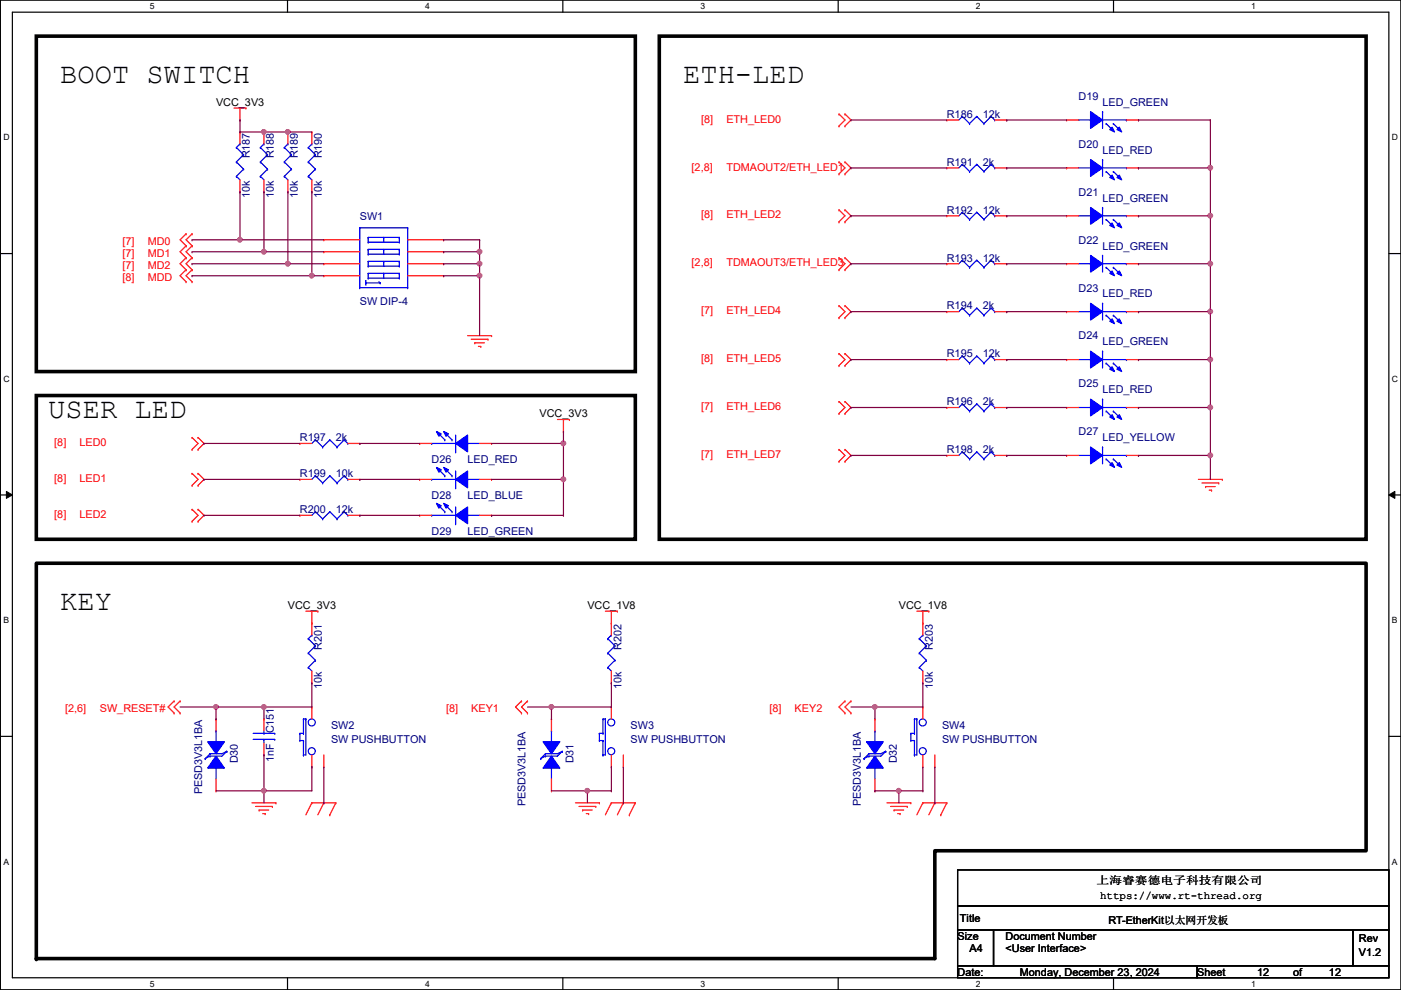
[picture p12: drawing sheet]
<svg xmlns="http://www.w3.org/2000/svg" width="297mm" height="210mm" viewBox="0 0 297 210" stroke-linecap="round" stroke-linejoin="round" font-family="sans-serif">
<path d="M.1 0h296.9v209.8h-296.9zM2.6 2.6h291.9v204.7h-291.9z" fill="none" stroke="#000" stroke-width=".25"/>
<g fill="#fff">
<path d="M31.8 .3h1v2h-1z"/>
<path d="M31.8 207.6h1v1.9h-1z"/>
</g>
<path d="M61 0v2.6M61 207.3v2.5" fill="none" stroke="#000" stroke-width=".25"/>
<g fill="#fff">
<path d="M90.1 .3h1v2h-1z"/>
<path d="M90.1 207.6h1v1.9h-1z"/>
</g>
<path d="M119.3 0v2.6M119.3 207.3v2.5" fill="none" stroke="#000" stroke-width=".25"/>
<g fill="#fff">
<path d="M148.5 .3h1v2h-1z"/>
<path d="M148.5 207.6h1v1.9h-1z"/>
</g>
<path d="M177.7 0v2.6M177.7 207.3v2.5" fill="none" stroke="#000" stroke-width=".25"/>
<g fill="#fff">
<path d="M206.9 .3h1v2h-1z"/>
<path d="M206.9 207.6h1v1.9h-1z"/>
</g>
<path d="M236.1 0v2.6M236.1 207.3v2.5" fill="none" stroke="#000" stroke-width=".25"/>
<g fill="#fff">
<path d="M265.3 .3h.9v2h-.9z"/>
<path d="M265.3 207.6h.9v1.9h-.9z"/>
<path d="M.7 28.2h1.3v1.9h-1.3z"/>
<path d="M295.1 28.2h1.3v1.9h-1.3z"/>
<path d="M.7 79.3h1.3v2h-1.3z"/>
<path d="M295.1 79.3h1.3v2h-1.3z"/>
</g>
<path d="M.1 53.8h2.5M294.5 53.8h2.5" fill="none" stroke="#000" stroke-width=".25"/>
<g fill="#fff">
<path d="M.7 130.5h1.2v2h-1.2z"/>
<path d="M295.1 130.5h1.2v2h-1.2z"/>
</g>
<path d="M.1 104.9h2.5M294.5 104.9h2.5" fill="none" stroke="#000" stroke-width=".25"/>
<path d="M1.4 104.2l1.2 .7-1.2 .8zM294.5 104.9l1.2-.7v1.5z" fill="#000"/>
<path d="M1.4 104.2l1.2 .7-1.2 .8zM294.5 104.9l1.2-.7v1.5z" fill="none" stroke="#000" stroke-width=".21"/>
<g fill="#fff">
<path d="M.7 181.7h1.2v2h-1.2z"/>
<path d="M295.1 181.7h1.2v2h-1.2z"/>
</g>
<path d="M.1 156.1h2.5M294.5 156.1h2.5M203 184.4h91.5v7.7h-91.5zM203 192.1h91.5v5h-91.5zM203 197.1h7.6v7.7h-7.6zM210.6 197.1h76.2v7.7h-76.2zM286.8 197.1h7.7v7.7h-7.7zM203 204.8h50.8v2.5h-50.8zM253.8 204.8h40.7v2.5h-40.7z" fill="none" stroke="#000" stroke-width=".25"/>
<path d="M7.7 7.7h127v71.1h-127zM139.8 7.7h149.8v106.6h-149.8zM7.7 83.9h127v30.4h-127zM7.7 119.4h281.9v61h-91.4v22.8h-190.5z" fill="none" stroke="#000" stroke-width=".76"/>
<circle cx="7.7" cy="203.2" r=".38" fill="#000"/>
<g fill="none" stroke="#f00" stroke-width=".25">
<path d="M49.6 22.9h2.6M50.9 25.4h.1M50.9 22.9v2.5M52.2 22.9h.1M177.9 24.2h.1M177.9 26.7h.1M177.9 34.3h.1M177.9 36.9h.1M177.9 24.2l1.3 1.2-1.3 1.3M177.9 34.3l1.3 1.3-1.3 1.3M179.2 26.7h.1M179.2 24.2h.1"/>
<path d="M179.2 36.9h.1M179.2 34.3h.1M179.2 24.2l1.2 1.2-1.2 1.3M179.2 34.3l1.2 1.3-1.2 1.3M200.7 25.4h.1M200.7 25.4h2.6M210.9 25.4h2.5M213.4 25.4h.1M39.5 49.6h.1M39.5 52.1h.1M39.5 54.7h.1M39.5 57.2h.1"/>
<path d="M39.5 59.7h.1M39.5 49.6l-1.3 1.2 1.3 1.3M39.5 52.1l-1.3 1.3 1.3 1.3M39.5 54.7l-1.3 1.2 1.3 1.3M39.5 57.2l-1.3 1.3 1.3 1.2M40.7 49.6h.1M40.7 52.1h.1M40.7 54.7h.1M40.7 57.2h.1M40.7 59.7h.1M40.7 49.6l-1.2 1.2 1.2 1.3M40.7 52.1l-1.2 1.3 1.2 1.3"/>
<path d="M40.7 54.7l-1.2 1.2 1.2 1.3M40.7 57.2l-1.2 1.3 1.2 1.2M177.9 44.5h.1M177.9 47h.1M177.9 54.7h.1M177.9 57.2h.1M177.9 44.5l1.3 1.3-1.3 1.2M177.9 54.7l1.3 1.2-1.3 1.3M179.2 47h.1M179.2 44.5h.1M179.2 57.2h.1M179.2 54.7h.1"/>
<path d="M179.2 44.5l1.2 1.3-1.2 1.2M179.2 54.7l1.2 1.2-1.2 1.3M200.7 45.8h.1M200.7 45.8h2.6M210.9 45.8h2.5M213.4 45.8h.1M99.1 71.2h5.1M99.9 71.9h3.6M100.7 72.7h.1M100.7 72.7h2M101.4 73.4h.5M101.9 73.4h.1"/>
<path d="M103.5 71.9h.1M104.2 71.2h.1M177.9 64.8h.1M177.9 67.4h.1M177.9 75h.1M177.9 77.5h.1M177.9 64.8l1.3 1.3-1.3 1.3M177.9 75l1.3 1.2-1.3 1.3M179.2 67.4h.1M179.2 64.8h.1M179.2 77.5h.1M179.2 75h.1"/>
<path d="M179.2 64.8l1.2 1.3-1.2 1.3M179.2 75l1.2 1.2-1.2 1.3M40.7 92.8h.1M40.7 95.3h.1M40.7 92.8l1.3 1.2-1.3 1.3M42 95.3h.1M42 92.8h.1M42 92.8l1.3 1.2-1.3 1.3M118.2 88.9h2.5M119.5 91.5h.1M119.5 88.9v2.6M120.7 88.9h.1"/>
<path d="M177.9 85.1h.1M177.9 87.7h.1M177.9 95.3h.1M177.9 97.8h.1M177.9 85.1l1.3 1.3-1.3 1.3M177.9 95.3l1.3 1.3-1.3 1.2M179.2 87.7h.1M179.2 85.1h.1M179.2 97.8h.1M179.2 95.3h.1M179.2 85.1l1.2 1.3-1.2 1.3M179.2 95.3l1.2 1.3-1.2 1.2"/>
<path d="M40.7 108h.1M40.7 110.5h.1M40.7 100.4h.1M40.7 102.9h.1M40.7 108l1.3 1.3-1.3 1.2M40.7 100.4l1.3 1.2-1.3 1.3M42 110.5h.1M42 108h.1M42 102.9h.1M42 100.4h.1M42 108l1.3 1.3-1.3 1.2M42 100.4l1.3 1.2-1.3 1.3"/>
<path d="M254.1 101.6h5.1M254.8 102.4h3.6M255.6 103.2h.1M255.6 103.2h2M256.4 103.9h.5M256.9 103.9h.1M258.4 102.4h.1M259.2 101.6h.1M64.9 129.6h2.5M66.1 132.1h.1M66.1 129.6v2.5M67.4 129.6h.1"/>
<path d="M128.4 129.6h2.5M129.6 132.1h.1M129.6 129.6v5.1M130.9 129.6h.1M194.4 129.6h2.5M195.7 132.1h.1M195.7 129.6v2.5M196.9 129.6h.1M36.9 148.6h.1M36.9 151.2h.1M36.9 148.6l-1.3 1.3 1.3 1.3M38.2 148.6h.1"/>
<path d="M38.2 151.2h.1M38.2 148.6l-1.3 1.3 1.3 1.3M110.6 148.6h.1M110.6 151.2h.1M110.6 148.6l-1.3 1.3 1.3 1.3M111.8 148.6h.1M111.8 151.2h.1M111.8 148.6l-1.2 1.3 1.2 1.3M129.6 144.8h.1M129.6 142.3v2.5M179.2 148.6h.1M179.2 151.2h.1"/>
<path d="M179.2 148.6l-1.3 1.3 1.3 1.3M180.4 148.6h.1M180.4 151.2h.1M180.4 148.6l-1.2 1.3 1.2 1.3M195.7 149.9h.1M195.7 149.9v2.5M53.4 170.2h5.1M54.2 171h3.5M54.9 171.7h.1M54.9 171.7h2.1M55.7 172.5h.5M56.2 172.5h.1"/>
<path d="M57.7 171h.1M58.5 170.2h.1M66.1 170.2h.1M66.1 170.2h5.1M66.1 170.2l-1.2 2.6M68.7 170.2h.1M68.7 170.2l-1.3 2.6M69.9 172.8h.1M71.2 170.2h.1M71.2 170.2l-1.3 2.6M122 170.2h5.1M122.8 171h3.5"/>
<path d="M123.5 171.7h.1M123.5 171.7h2.1M124.3 172.5h.5M124.8 172.5h.1M126.3 171h.1M127.1 170.2h.1M129.6 170.2h.1M129.6 170.2h5.1M129.6 170.2l-1.2 2.6M132.2 170.2h.1M132.2 170.2l-1.3 2.6M133.4 172.8h.1"/>
<path d="M134.7 170.2h.1M134.7 170.2l-1.3 2.6M188 170.2h5.1M188.8 171h3.6M189.6 171.7h.1M189.6 171.7h2M190.3 172.5h.5M190.8 172.5h.1M192.4 171h.1M193.1 170.2h.1M195.7 170.2h.1M195.7 162.6h.1"/>
<path d="M195.7 170.2h5M195.7 160.1v2.5M195.7 170.2l-1.3 2.6M198.2 170.2h.1M198.2 162.6h.1M198.2 170.2l-1.3 2.6M198.2 160.1v2.5M199.5 172.8h.1M200.7 170.2h.1M200.7 170.2l-1.2 2.6"/>
</g>
<g fill="none" stroke="#00f" stroke-width=".25">
<path d="M204 24.7h.1M204 24.7l-.7 .7M204 24.7l1.6 1.5M205.6 26.2h.1M207.1 24.7h.1M207.1 24.7l-1.5 1.5M207.1 24.7l1.5 1.5M208.6 26.2h.1M210.1 24.7h.1M210.1 24.7l-1.5 1.5M210.1 24.7l.8 .7M210.9 25.4h.1"/>
<path d="M204 45h.1M204 45l-.7 .8M204 45l1.6 1.5M205.6 46.5h.1M207.1 45h.1M207.1 45l-1.5 1.5M207.1 45l1.5 1.5M208.6 46.5h.1M210.1 45h.1M210.1 45l-1.5 1.5M210.1 45l.8 .8M210.9 45.8h.1"/>
<path d="M228.7 96.6h2.5M231.2 96.6h.1M233.8 94.8h.1M233.8 94.8v3.5M233.8 96.6h5M238.8 96.6h.1M128.9 138.5h.1M128.9 135.4h.1M128.9 138.5l1.5 1.5M128.9 135.4l1.5 1.5M129.6 134.7h.1M129.6 134.7l-.7 .7"/>
<path d="M130.4 140h.1M130.4 136.9h.1M130.4 140l-1.5 1.5M130.4 136.9l-1.5 1.6M128.9 141.5h.1M128.9 141.5l.7 .8M193.1 155.5h.1M193.1 157h.1M193.1 155.5h.8M193.1 155.5v1.5M193.1 157h.8M193.9 152.4h.1"/>
<path d="M193.9 155.5h.1M193.9 157h.1M193.9 152.4h.5M193.9 152.4v3.1M193.9 157v3.1M194.4 152.4h.1M194.4 152.4v7.7h-.5M193.9 160.1h.1"/>
<circle cx="195.6" cy="153.2" r=".75"/>
<circle cx="195.6" cy="159.3" r=".75"/>
</g>
<path d="M231.2 94.8l2.6 1.8-2.6 1.7z" fill-rule="evenodd" fill="#00f"/>
<path d="M231.2 94.8l2.6 1.8-2.6 1.7z" fill="none" stroke="#00f" stroke-width=".25"/>
<path d="M237.3 98.1l.5 1-1-.5z" fill-rule="evenodd" fill="#00f"/>
<path d="M237.3 98.1l.5 1-1-.5z" fill="none" stroke="#00f" stroke-width=".25"/>
<path d="M235.8 98.1l.5 1-1-.5z" fill-rule="evenodd" fill="#00f"/>
<path d="M228.7 66.1h2.5M231.2 66.1h.1M233.8 64.3h.1M233.8 64.3v3.6M233.8 66.1h5M238.8 66.1h.1M234.5 97.3h.1M234.5 97.3l1.5 1.5M235.8 98.1l.5 1-1-.5zM236 97.3h.1M236 97.3l1.6 1.5" fill="none" stroke="#00f" stroke-width=".25"/>
<path d="M226.1 96.6h.1M226.1 96.6h2.6M238.8 96.6h2.6M241.4 96.6h.1" fill="none" stroke="#f00" stroke-width=".25"/>
<path d="M231.2 64.3l2.6 1.8-2.6 1.8z" fill-rule="evenodd" fill="#00f"/>
<path d="M231.2 64.3l2.6 1.8-2.6 1.8z" fill="none" stroke="#00f" stroke-width=".25"/>
<path d="M237.3 67.6l.5 1-1-.5z" fill-rule="evenodd" fill="#00f"/>
<path d="M237.3 67.6l.5 1-1-.5z" fill="none" stroke="#00f" stroke-width=".25"/>
<path d="M235.8 67.6l.5 1-1-.5z" fill-rule="evenodd" fill="#00f"/>
<path d="M228.7 35.6h2.5M231.2 35.6h.1M233.8 33.8h.1M233.8 33.8v3.6M233.8 35.6h5M238.8 35.6h.1M234.5 66.8h.1M234.5 66.8l1.5 1.6M235.8 67.6l.5 1-1-.5zM236 66.8h.1M236 66.8l1.6 1.6" fill="none" stroke="#00f" stroke-width=".25"/>
<path d="M226.1 66.1h.1M226.1 66.1h2.6M238.8 66.1h2.6M241.4 66.1h.1" fill="none" stroke="#f00" stroke-width=".25"/>
<path d="M231.2 33.8l2.6 1.8-2.6 1.8z" fill-rule="evenodd" fill="#00f"/>
<path d="M231.2 33.8l2.6 1.8-2.6 1.8z" fill="none" stroke="#00f" stroke-width=".25"/>
<path d="M237.3 37.1l.5 1-1-.5z" fill-rule="evenodd" fill="#00f"/>
<path d="M237.3 37.1l.5 1-1-.5z" fill="none" stroke="#00f" stroke-width=".25"/>
<path d="M235.8 37.1l.5 1-1-.5z" fill-rule="evenodd" fill="#00f"/>
<g fill="none" stroke="#00f" stroke-width=".25">
<path d="M65.4 37.4h.1M65.4 34.3h.1M65.4 31.3h.1M65.4 37.4l.7 .7M65.4 34.3l1.5 1.6M65.4 31.3l1.5 1.5M66.1 30.5h.1M66.1 30.5l-.7 .8M66.9 35.9h.1M66.9 32.8h.1M66.9 35.9l-1.5 1.5M66.9 32.8l-1.5 1.5"/>
<path d="M234.5 36.4h.1M234.5 36.4l1.5 1.5M235.8 37.1l.5 1-1-.5zM236 36.4h.1M236 36.4l1.6 1.5M204 75.5h.1M204 75.5l-.7 .7M204 75.5l1.6 1.5M205.6 77h.1M207.1 75.5h.1M207.1 75.5l-1.5 1.5M207.1 75.5l1.5 1.5"/>
<path d="M208.6 77h.1M210.1 75.5h.1M210.1 75.5l-1.5 1.5M210.1 75.5l.8 .7M210.9 76.2h.1M185.5 155h.1M185.5 155v2.5M185.5 162.6h.1M185.5 162.6v2.5"/>
</g>
<path d="M66.1 28h.1M66.1 28v2.5M66.1 38.1v2.6M226.1 35.6h.1M226.1 35.6h2.6M238.8 35.6h2.6M241.4 35.6h.1M66.1 40.7h.1M200.7 76.2h.1M200.7 76.2h2.6M210.9 76.2h2.5M213.4 76.2h.1" fill="none" stroke="#f00" stroke-width=".25"/>
<path d="M185.5 160.3l1.8 2.6h-3.6z" fill-rule="evenodd" fill="#00f"/>
<path d="M185.5 160.3l1.8 2.6h-3.6z" fill="none" stroke="#00f" stroke-width=".25"/>
<path d="M183.7 157.3h3.6l-1.8 2.5z" fill-rule="evenodd" fill="#00f"/>
<g fill="none" stroke="#00f" stroke-width=".25">
<path d="M76.3 48.3h.1M76.3 48.3h10.1M76.3 48.3v12.7M77.6 60h.1M77.6 59.5h.1M77.6 60h3M77.6 59.5v1M78.1 59h.1M78.1 58h.1M78.1 56.4h.1M78.1 55.4h.1M78.1 53.9h.1"/>
<path d="M78.1 52.9h.1M78.1 51.4h.1M78.1 50.3h.1M78.1 59h6.6M78.1 50.3v1.1M78.1 52.9v1M78.1 55.4v1M78.1 58v1M78.1 58h6.6M78.1 56.4h6.6M78.1 55.4h6.6M78.1 53.9h6.6"/>
<path d="M78.1 52.9h6.6M78.1 51.4h6.6M78.1 50.3h6.6M80.3 59.7l.3 .3M80.6 60h.1M81.4 58h.1M81.4 55.4h.1M81.4 52.9h.1M81.4 50.3h.1M81.4 50.3v1.1M81.4 52.9v1M81.4 55.4v1"/>
<path d="M81.4 58v1M84.7 58h.1M84.7 59h.1M84.7 55.4h.1M84.7 56.4h.1M84.7 52.9h.1M84.7 53.9h.1M84.7 50.3h.1M84.7 51.4h.1M84.7 50.3v1.1M84.7 52.9v1M84.7 55.4v1"/>
<path d="M84.7 58v1M86.4 48.3h.1M86.4 48.3v12.7M228.7 55.9h2.5M231.2 55.9h.1M233.8 54.1h.1M233.8 54.1v3.6M233.8 55.9h5M238.8 55.9h.1M76.3 61h.1M76.3 61h10.1M86.4 61h.1"/>
<path d="M53.7 156.8h4.5M53.7 155.5h4.5M56 155.5h.1M56 156.8h.1M56 155v.5M56 156.8v.7M58.2 156.8h.1M58.2 155.5h.1M183.7 157.3h3.6l-1.8 2.5zM184.2 159.8h.1M184.2 159.8l-1 1M187.8 159.3h.1"/>
<path d="M187.8 159.3l-1 .5h-2.6M187.8 159.3l-1 1h-2.6M183.2 160.8h.1M184.2 160.3h.1M184.2 160.3l-1 .5"/>
</g>
<g fill="none" stroke="#f00" stroke-width=".25">
<path d="M68.7 58.5h.1M68.7 55.9h.1M68.7 53.4h.1M68.7 50.8h.1M68.7 58.5h7.6M68.7 55.9h7.6M68.7 53.4h7.6M68.7 50.8h7.6M86.4 58.5h7.7M86.4 55.9h7.7M86.4 53.4h7.7M86.4 50.8h7.7"/>
<path d="M94.1 58.5h.1M94.1 55.9h.1M94.1 53.4h.1M94.1 50.8h.1M56 152.4h.1M56 152.4v2.6M56 157.5v2.6M185.5 152.4h.1M185.5 152.4v2.6M56 160.1h.1M185.5 167.7h.1M185.5 165.1v2.6"/>
</g>
<path d="M231.2 54.1l2.6 1.8-2.6 1.8z" fill-rule="evenodd" fill="#00f"/>
<path d="M231.2 54.1l2.6 1.8-2.6 1.8z" fill="none" stroke="#00f" stroke-width=".25"/>
<path d="M237.3 57.4l.5 1.1-1-.5z" fill-rule="evenodd" fill="#00f"/>
<path d="M237.3 57.4l.5 1.1-1-.5z" fill="none" stroke="#00f" stroke-width=".25"/>
<path d="M235.8 57.4l.5 1.1-1-.5z" fill-rule="evenodd" fill="#00f"/>
<g fill="none" stroke="#00f" stroke-width=".25">
<path d="M204 55.2h.1M204 55.2l-.7 .7M204 55.2l1.6 1.5M205.6 56.7h.1M207.1 55.2h.1M207.1 55.2l-1.5 1.5M207.1 55.2l1.5 1.5M208.6 56.7h.1M210.1 55.2h.1M210.1 55.2l-1.5 1.5M210.1 55.2l.8 .7M210.9 55.9h.1"/>
<path d="M234.5 56.7h.1M234.5 56.7l1.5 1.5M235.8 57.4l.5 1.1-1-.5zM236 56.7h.1M236 56.7l1.6 1.5M228.7 86.4h2.5M231.2 86.4h.1M233.8 84.6h.1M233.8 84.6v3.6M233.8 86.4h5M238.8 86.4h.1"/>
</g>
<path d="M200.7 55.9h.1M200.7 55.9h2.6M210.9 55.9h2.5M213.4 55.9h.1M226.1 55.9h.1M226.1 55.9h2.6M238.8 55.9h2.6M241.4 55.9h.1" fill="none" stroke="#f00" stroke-width=".25"/>
<path d="M231.2 84.6l2.6 1.8-2.6 1.8z" fill-rule="evenodd" fill="#00f"/>
<path d="M231.2 84.6l2.6 1.8-2.6 1.8z" fill="none" stroke="#00f" stroke-width=".25"/>
<path d="M237.3 87.9l.5 1-1-.5z" fill-rule="evenodd" fill="#00f"/>
<path d="M237.3 87.9l.5 1-1-.5z" fill="none" stroke="#00f" stroke-width=".25"/>
<path d="M235.8 87.9l.5 1-1-.5z" fill-rule="evenodd" fill="#00f"/>
<g fill="none" stroke="#00f" stroke-width=".25">
<path d="M228.7 25.4h2.5M231.2 25.4h.1M233.8 23.7h.1M233.8 23.7v3.5M233.8 25.4h5M238.8 25.4h.1M66.9 93.3h.1M66.9 93.3l-.8 .7M66.9 93.3l1.5 1.5M68.4 94.8h.1M69.9 93.3h.1M69.9 93.3l-1.5 1.5"/>
<path d="M69.9 93.3l1.6 1.5M71.5 94.8h.1M73 93.3h.1M73 93.3l-1.5 1.5M73 93.3l.7 .7M73.7 94h.1M234.5 87.2h.1M234.5 87.2l1.5 1.5M235.8 87.9l.5 1-1-.5zM236 87.2h.1M236 87.2l1.6 1.5M127.1 155.5h.1"/>
<path d="M127.1 157h.1M127.1 155.5h.7M127.1 155.5v1.5M127.1 157h.7M127.8 152.4h.1M127.8 155.5h.1M127.8 157h.1M127.8 152.4h.6M127.8 152.4v3.1M127.8 157v3.1M128.4 152.4h.1M128.4 152.4v7.7h-.6"/>
<path d="M127.8 160.1h.1"/>
<circle cx="129.6" cy="153.2" r=".75"/>
<circle cx="129.6" cy="159.3" r=".75"/>
</g>
<g fill="none" stroke="#f00" stroke-width=".25">
<path d="M63.6 94h.1M63.6 94h2.5M73.7 94h2.6M76.3 94h.1M226.1 86.4h.1M226.1 86.4h2.6M238.8 86.4h2.6M241.4 86.4h.1M129.6 149.9h.1M129.6 149.9v2.5M129.6 162.6h.1M129.6 160.1v2.5"/>
<path d="M132.2 162.6h.1M132.2 160.1v2.5"/>
</g>
<path d="M231.2 23.7l2.6 1.7-2.6 1.8z" fill-rule="evenodd" fill="#00f"/>
<path d="M231.2 23.7l2.6 1.7-2.6 1.8z" fill="none" stroke="#00f" stroke-width=".25"/>
<path d="M237.3 27l.5 1-1-.5z" fill-rule="evenodd" fill="#00f"/>
<path d="M237.3 27l.5 1-1-.5z" fill="none" stroke="#00f" stroke-width=".25"/>
<path d="M235.8 27l.5 1-1-.5z" fill-rule="evenodd" fill="#00f"/>
<g fill="none" stroke="#00f" stroke-width=".25">
<path d="M234.5 26.2h.1M234.5 26.2l1.5 1.5M235.8 27l.5 1-1-.5zM236 26.2h.1M236 26.2l1.6 1.5M91.5 94h.1M91.5 94h5.1M96.6 95.8h.1M96.6 92.2v3.6M99.1 94h.1M99.1 94h2.6M204 85.6h.1"/>
<path d="M204 85.6l-.7 .8M204 85.6l1.6 1.6M205.6 87.2h.1M207.1 85.6h.1M207.1 85.6l-1.5 1.6M207.1 85.6l1.5 1.6M208.6 87.2h.1M210.1 85.6h.1M210.1 85.6l-1.5 1.6M210.1 85.6l.8 .8M210.9 86.4h.1M66.9 108.5h.1"/>
<path d="M66.9 100.9h.1M66.9 108.5l-.8 .8M66.9 108.5l1.5 1.5M66.9 100.9l-.8 .7M66.9 100.9l1.5 1.5M68.4 110h.1M68.4 102.4h.1M69.9 108.5h.1M69.9 100.9h.1M69.9 108.5l-1.5 1.5M69.9 108.5l1.6 1.5M69.9 100.9l-1.5 1.5"/>
<path d="M69.9 100.9l1.6 1.5M71.5 110h.1M71.5 102.4h.1M73 108.5h.1M73 100.9h.1M73 108.5l-1.5 1.5M73 108.5l.7 .8M73 100.9l-1.5 1.5M73 100.9l.7 .7M73.7 109.3h.1M73.7 101.6h.1"/>
</g>
<g fill="none" stroke="#f00" stroke-width=".25">
<path d="M226.1 25.4h.1M226.1 25.4h2.6M238.8 25.4h2.6M241.4 25.4h.1M200.7 86.4h.1M200.7 86.4h2.6M210.9 86.4h2.5M213.4 86.4h.1M63.6 109.3h.1M63.6 101.6h.1M63.6 109.3h2.5M63.6 101.6h2.5"/>
<path d="M73.7 109.3h2.6M73.7 101.6h2.6M76.3 109.3h.1M76.3 101.6h.1"/>
</g>
<path d="M96.6 94l2.5-1.8v3.6z" fill-rule="evenodd" fill="#00f"/>
<path d="M96.6 94l2.5-1.8v3.6z" fill="none" stroke="#00f" stroke-width=".25"/>
<path d="M92.5 91.5l1.1 .5-.6 .5z" fill-rule="evenodd" fill="#00f"/>
<path d="M92.5 91.5l1.1 .5-.6 .5z" fill="none" stroke="#00f" stroke-width=".25"/>
<path d="M94.1 91.5l1 .5-.5 .5z" fill-rule="evenodd" fill="#00f"/>
<g fill="none" stroke="#00f" stroke-width=".25">
<path d="M92.8 91.7l1.5 1.6M94.1 91.5l1 .5-.5 .5zM94.3 93.3h.1M94.3 91.7l1.5 1.6M95.8 93.3h.1M91.5 109.3h.1M91.5 109.3h5.1M96.6 111h.1M96.6 107.5v3.5M99.1 109.3h.1M99.1 109.3h2.6M194.9 138.5h.1"/>
<path d="M194.9 135.4h.1M194.9 138.5l1.5 1.5M194.9 135.4l1.5 1.5M195.7 134.7h.1M195.7 134.7l-.8 .7M196.4 140h.1M196.4 136.9h.1M196.4 140l-1.5 1.5M196.4 136.9l-1.5 1.6M63.6 155.5h.1M63.6 157h.1M63.6 155.5h.7"/>
<path d="M63.6 155.5v1.5M63.6 157h.7M64.3 152.4h.1M64.3 155.5h.1M64.3 157h.1M64.3 152.4h.6M64.3 152.4v3.1M64.3 157v3.1M64.9 152.4h.1M64.9 152.4v7.7h-.6M194.9 141.5h.1M194.9 141.5l.8 .8"/>
<path d="M64.3 160.1h.1"/>
<circle cx="66.1" cy="159.3" r=".75"/>
<circle cx="66.1" cy="153.2" r=".75"/>
</g>
<g fill="none" stroke="#f00" stroke-width=".25">
<path d="M89 94h.1M89 94h2.5M101.7 94h2.5M104.2 94h.1M195.7 132.1h.1M195.7 132.1v2.6M66.1 149.9h.1M66.1 149.9v2.5M195.7 144.8h.1M195.7 142.3v2.5M66.1 162.6h.1M66.1 160.1v2.5"/>
<path d="M68.7 162.6h.1M68.7 160.1v2.5"/>
</g>
<path d="M96.6 109.3l2.5-1.8v3.5z" fill-rule="evenodd" fill="#00f"/>
<path d="M96.6 109.3l2.5-1.8v3.5z" fill="none" stroke="#00f" stroke-width=".25"/>
<path d="M92.5 106.7l1.1 .5-.6 .5z" fill-rule="evenodd" fill="#00f"/>
<path d="M92.5 106.7l1.1 .5-.6 .5z" fill="none" stroke="#00f" stroke-width=".25"/>
<path d="M94.1 106.7l1 .5-.5 .5z" fill-rule="evenodd" fill="#00f"/>
<path d="M92.8 107l1.5 1.5M94.1 106.7l1 .5-.5 .5zM94.3 108.5h.1M94.3 107l1.5 1.5M95.8 108.5h.1M45.8 155h.1M45.8 155v2.5M45.8 162.6h.1M45.8 162.6v2.5" fill="none" stroke="#00f" stroke-width=".25"/>
<path d="M89 109.3h.1M89 109.3h2.5M101.7 109.3h2.5M104.2 109.3h.1" fill="none" stroke="#f00" stroke-width=".25"/>
<path d="M45.8 160.3l1.8 2.6h-3.6z" fill-rule="evenodd" fill="#00f"/>
<path d="M45.8 160.3l1.8 2.6h-3.6z" fill="none" stroke="#00f" stroke-width=".25"/>
<path d="M44 157.3h3.6l-1.8 2.5z" fill-rule="evenodd" fill="#00f"/>
<g fill="none" stroke="#00f" stroke-width=".25">
<path d="M96.6 99.9v3.5M91.5 101.6h.1M91.5 101.6h5.1M96.6 103.4h.1M99.1 101.6h.1M99.1 101.6h2.6M44 157.3h3.6l-1.8 2.5zM44.5 159.8h.1M44.5 159.8l-1 1M48.1 159.3h.1M48.1 159.3l-1 .5h-2.6M48.1 159.3l-1 1h-2.6"/>
<path d="M43.5 160.8h.1M44.5 160.3h.1M44.5 160.3l-1 .5"/>
</g>
<path d="M45.8 152.4h.1M45.8 152.4v2.6M45.8 167.7h.1M45.8 165.1v2.6" fill="none" stroke="#f00" stroke-width=".25"/>
<path d="M96.6 101.6l2.5-1.7v3.5z" fill-rule="evenodd" fill="#00f"/>
<path d="M96.6 101.6l2.5-1.7v3.5z" fill="none" stroke="#00f" stroke-width=".25"/>
<path d="M92.5 99.1l1.1 .5-.6 .5z" fill-rule="evenodd" fill="#00f"/>
<path d="M92.5 99.1l1.1 .5-.6 .5z" fill="none" stroke="#00f" stroke-width=".25"/>
<path d="M94.1 99.1l1 .5-.5 .5z" fill-rule="evenodd" fill="#00f"/>
<g fill="none" stroke="#00f" stroke-width=".25">
<path d="M50.1 37.4h.1M50.1 34.3h.1M50.1 31.3h.1M50.1 37.4l.8 .7M50.1 34.3l1.5 1.6M50.1 31.3l1.5 1.5M50.9 30.5h.1M50.9 30.5l-.8 .8M51.6 35.9h.1M51.6 32.8h.1M51.6 35.9l-1.5 1.5M51.6 32.8l-1.5 1.5"/>
<path d="M204 34.8h.1M204 34.8l-.7 .8M204 34.8l1.6 1.6M205.6 36.4h.1M207.1 34.8h.1M207.1 34.8l-1.5 1.6M207.1 34.8l1.5 1.6M208.6 36.4h.1M210.1 34.8h.1M210.1 34.8l-1.5 1.6M210.1 34.8l.8 .8M210.9 35.6h.1"/>
<path d="M228.7 76.2h2.5M231.2 76.2h.1M233.8 74.5h.1M233.8 74.5v3.5M233.8 76.2h5M238.8 76.2h.1M92.8 99.4l1.5 1.5M94.1 99.1l1 .5-.5 .5zM94.3 99.4l1.5 1.5M94.3 100.9h.1M95.8 100.9h.1"/>
</g>
<path d="M50.9 28h.1M50.9 28v2.5M50.9 38.1v2.6M200.7 35.6h.1M200.7 35.6h2.6M210.9 35.6h2.5M213.4 35.6h.1M50.9 40.7h.1M89 101.6h.1M89 101.6h2.5M101.7 101.6h2.5M104.2 101.6h.1" fill="none" stroke="#f00" stroke-width=".25"/>
<path d="M231.2 74.5l2.6 1.7-2.6 1.8z" fill-rule="evenodd" fill="#00f"/>
<path d="M231.2 74.5l2.6 1.7-2.6 1.8z" fill="none" stroke="#00f" stroke-width=".25"/>
<path d="M237.3 77.8l.5 1-1-.5z" fill-rule="evenodd" fill="#00f"/>
<path d="M237.3 77.8l.5 1-1-.5z" fill="none" stroke="#00f" stroke-width=".25"/>
<path d="M235.8 77.8l.5 1-1-.5z" fill-rule="evenodd" fill="#00f"/>
<path d="M228.7 45.8h2.5M231.2 45.8h.1M233.8 44h.1M233.8 44v3.5M233.8 45.8h5M238.8 45.8h.1M234.5 77h.1M234.5 77l1.5 1.5M235.8 77.8l.5 1-1-.5zM236 77h.1M236 77l1.6 1.5" fill="none" stroke="#00f" stroke-width=".25"/>
<path d="M226.1 76.2h.1M226.1 76.2h2.6M238.8 76.2h2.6M241.4 76.2h.1" fill="none" stroke="#f00" stroke-width=".25"/>
<path d="M231.2 44l2.6 1.8-2.6 1.7z" fill-rule="evenodd" fill="#00f"/>
<path d="M231.2 44l2.6 1.8-2.6 1.7z" fill="none" stroke="#00f" stroke-width=".25"/>
<path d="M237.3 47.3l.5 1-1-.5z" fill-rule="evenodd" fill="#00f"/>
<path d="M237.3 47.3l.5 1-1-.5z" fill="none" stroke="#00f" stroke-width=".25"/>
<path d="M235.8 47.3l.5 1-1-.5z" fill-rule="evenodd" fill="#00f"/>
<g fill="none" stroke="#00f" stroke-width=".25">
<path d="M55.2 37.4h.1M55.2 34.3h.1M55.2 31.3h.1M55.2 37.4l.8 .7M55.2 34.3l1.5 1.6M55.2 31.3l1.5 1.5M56 30.5h.1M56 30.5l-.8 .8M56.7 35.9h.1M56.7 32.8h.1M56.7 35.9l-1.5 1.5M56.7 32.8l-1.5 1.5"/>
<path d="M60.3 37.4h.1M60.3 34.3h.1M60.3 31.3h.1M60.3 37.4l.7 .7M60.3 34.3l1.5 1.6M60.3 31.3l1.5 1.5M61 30.5h.1M61 30.5l-.7 .8M61.8 35.9h.1M61.8 32.8h.1M61.8 35.9l-1.5 1.5M61.8 32.8l-1.5 1.5"/>
<path d="M234.5 46.5h.1M234.5 46.5l1.5 1.5M235.8 47.3l.5 1-1-.5zM236 46.5h.1M236 46.5l1.6 1.5M204 65.3h.1M204 65.3l-.7 .8M204 65.3l1.6 1.5M205.6 66.8h.1M207.1 65.3h.1M207.1 65.3l-1.5 1.5M207.1 65.3l1.5 1.5"/>
<path d="M208.6 66.8h.1M210.1 65.3h.1M210.1 65.3l-1.5 1.5M210.1 65.3l.8 .8M210.9 66.1h.1M204 95.8h.1M204 95.8l-.7 .8M204 95.8l1.6 1.5M205.6 97.3h.1M207.1 95.8h.1M207.1 95.8l-1.5 1.5M207.1 95.8l1.5 1.5"/>
<path d="M208.6 97.3h.1M210.1 95.8h.1M210.1 95.8l-1.5 1.5M210.1 95.8l.8 .8M210.9 96.6h.1M65.4 138.5h.1M65.4 135.4h.1M65.4 138.5l1.5 1.5M65.4 135.4l1.5 1.5M66.1 134.7h.1M66.1 134.7l-.7 .7M66.9 140h.1"/>
<path d="M66.9 136.9h.1M66.9 140l-1.5 1.5M66.9 136.9l-1.5 1.6M65.4 141.5h.1M65.4 141.5l.7 .8M116.9 155h.1M116.9 155v2.5M116.9 162.6h.1M116.9 162.6v2.5"/>
</g>
<g fill="none" stroke="#f00" stroke-width=".25">
<path d="M56 28h.1M56 28v2.5M56 38.1v2.6M61 28h.1M61 28v2.5M61 38.1v2.6M56 40.7h.1M61 40.7h.1M226.1 45.8h.1M226.1 45.8h2.6M238.8 45.8h2.6M241.4 45.8h.1"/>
<path d="M200.7 66.1h.1M200.7 66.1h2.6M210.9 66.1h2.5M213.4 66.1h.1M200.7 96.6h.1M200.7 96.6h2.6M210.9 96.6h2.5M213.4 96.6h.1M66.1 132.1h.1M66.1 132.1v2.6M66.1 144.8h.1M66.1 142.3v2.5"/>
</g>
<path d="M116.9 160.3l1.8 2.6h-3.6z" fill-rule="evenodd" fill="#00f"/>
<path d="M116.9 160.3l1.8 2.6h-3.6z" fill="none" stroke="#00f" stroke-width=".25"/>
<path d="M115.1 157.3h3.6l-1.8 2.5z" fill-rule="evenodd" fill="#00f"/>
<path d="M115.1 157.3h3.6l-1.8 2.5zM115.7 159.8h.1M115.7 159.8l-1.1 1M119.2 159.3h.1M119.2 159.3l-1 .5h-2.5M119.2 159.3l-1 1h-2.5M114.6 160.8h.1M115.7 160.3h.1M115.7 160.3l-1.1 .5" fill="none" stroke="#00f" stroke-width=".25"/>
<path d="M116.9 152.4h.1M116.9 152.4v2.6M116.9 167.7h.1M116.9 165.1v2.6" fill="none" stroke="#f00" stroke-width=".25"/>
<g fill="none" stroke="#800040" stroke-width=".25">
<path d="M180.4 25.4h.1M180.4 35.6h.1M180.4 25.4h20.3M180.4 35.6h20.3M213.4 25.4h.1M213.4 35.6h.1M213.4 25.4h12.7M213.4 35.6h12.7M241.4 25.4h.1M241.4 25.4h15.2M256.6 25.4h.1M256.6 25.4v10.2"/>
<path d="M40.7 50.8h.1M40.7 53.4h.1M40.7 55.9h.1M40.7 50.8h10.2M40.7 53.4h15.3M40.7 55.9h20.3M94.1 50.8h.1M94.1 53.4h.1M94.1 55.9h.1M94.1 50.8h7.6M94.1 53.4h7.6M94.1 55.9h7.6"/>
<path d="M180.4 45.8h.1M180.4 55.9h.1M180.4 55.9h20.3M180.4 45.8h20.3M213.4 45.8h.1M213.4 55.9h.1M213.4 55.9h12.7M213.4 45.8h12.7M180.4 66.1h.1M180.4 76.2h.1M180.4 66.1h20.3M180.4 76.2h20.3"/>
<path d="M213.4 66.1h.1M213.4 76.2h.1M213.4 66.1h12.7M213.4 76.2h12.7M180.4 86.4h.1M180.4 96.6h.1M180.4 86.4h20.3M180.4 96.6h20.3M213.4 86.4h.1M213.4 96.6h.1M213.4 86.4h12.7M213.4 96.6h12.7"/>
</g>
<circle cx="256.6" cy="35.6" r=".49" fill="#f0f"/>
<circle cx="256.6" cy="35.6" r=".49" fill="none" stroke="#f0f" stroke-width=".25"/>
<path d="M241.4 76.2h.1M241.4 76.2h15.2M256.6 76.2h.1M256.6 76.2v20.4M241.4 86.4h.1M241.4 86.4h15.2M256.6 86.4h.1" fill="none" stroke="#800040" stroke-width=".25"/>
<circle cx="256.6" cy="86.4" r=".49" fill="#f0f"/>
<circle cx="256.6" cy="86.4" r=".49" fill="none" stroke="#f0f" stroke-width=".25"/>
<circle cx="256.6" cy="76.2" r=".49" fill="#f0f"/>
<circle cx="256.6" cy="76.2" r=".49" fill="none" stroke="#f0f" stroke-width=".25"/>
<path d="M241.4 66.1h.1M241.4 66.1h15.2" fill="none" stroke="#800040" stroke-width=".25"/>
<circle cx="256.6" cy="66.1" r=".49" fill="#f0f"/>
<circle cx="256.6" cy="66.1" r=".49" fill="none" stroke="#f0f" stroke-width=".25"/>
<path d="M241.4 55.9h.1M241.4 45.8h.1M241.4 55.9h15.2M241.4 45.8h15.2M256.6 55.9h.1M256.6 45.8h.1M256.6 45.8v30.4M256.6 66.1h.1" fill="none" stroke="#800040" stroke-width=".25"/>
<circle cx="256.6" cy="55.9" r=".49" fill="#f0f"/>
<circle cx="256.6" cy="55.9" r=".49" fill="none" stroke="#f0f" stroke-width=".25"/>
<circle cx="256.6" cy="45.7" r=".49" fill="#f0f"/>
<circle cx="256.6" cy="45.7" r=".49" fill="none" stroke="#f0f" stroke-width=".25"/>
<path d="M241.4 35.6h.1M241.4 35.6h15.2M256.6 35.6h.1M256.6 35.6v10.2M241.4 96.6h.1M241.4 96.6h15.2" fill="none" stroke="#800040" stroke-width=".25"/>
<circle cx="256.6" cy="96.5" r=".49" fill="#f0f"/>
<circle cx="256.6" cy="96.5" r=".49" fill="none" stroke="#f0f" stroke-width=".25"/>
<path d="M38.2 149.9h7.6M45.8 149.9h.1M56 149.9h.1M56 149.9v2.5M66.1 144.8h.1M66.1 144.8v5.1h-10.1M56 160.1h.1M56 160.1v7.6M66.1 162.6h.1M66.1 162.6v5.1" fill="none" stroke="#800040" stroke-width=".25"/>
<circle cx="45.8" cy="149.9" r=".49" fill="#f0f"/>
<circle cx="45.8" cy="149.9" r=".49" fill="none" stroke="#f0f" stroke-width=".25"/>
<path d="M111.8 149.9h5.1M116.9 149.9h.1M129.6 144.8h.1M129.6 144.8v5.1" fill="none" stroke="#800040" stroke-width=".25"/>
<circle cx="116.9" cy="149.9" r=".49" fill="#f0f"/>
<circle cx="116.9" cy="149.9" r=".49" fill="none" stroke="#f0f" stroke-width=".25"/>
<path d="M45.8 152.4h.1M56 149.9h.1M56 149.9h-10.2v2.5M180.4 149.9h5.1M185.5 149.9h.1M195.7 144.8h.1M195.7 144.8v5.1M129.6 167.7h.1M129.6 162.6v5.1M195.7 167.7h.1M195.7 162.6v5.1" fill="none" stroke="#800040" stroke-width=".25"/>
<circle cx="55.9" cy="149.9" r=".49" fill="#f0f"/>
<circle cx="55.9" cy="149.9" r=".49" fill="none" stroke="#f0f" stroke-width=".25"/>
<path d="M45.8 167.7h10.2M56 167.7h.1M56 167.7v2.5" fill="none" stroke="#800040" stroke-width=".25"/>
<circle cx="55.9" cy="167.7" r=".49" fill="#f0f"/>
<circle cx="55.9" cy="167.7" r=".49" fill="none" stroke="#f0f" stroke-width=".25"/>
<path d="M116.9 152.4h.1M129.6 149.9h.1M129.6 149.9h-12.7v2.5M116.9 167.7h7.6M124.5 167.7h.1" fill="none" stroke="#800040" stroke-width=".25"/>
<circle cx="124.5" cy="167.7" r=".49" fill="#f0f"/>
<circle cx="124.5" cy="167.7" r=".49" fill="none" stroke="#f0f" stroke-width=".25"/>
<path d="M124.5 167.7h.1M124.5 167.7v2.5M185.5 167.7h.1M185.5 167.7h5.1" fill="none" stroke="#800040" stroke-width=".25"/>
<circle cx="190.6" cy="167.7" r=".49" fill="#f0f"/>
<circle cx="190.6" cy="167.7" r=".49" fill="none" stroke="#f0f" stroke-width=".25"/>
<path d="M185.5 149.9h.1M185.5 149.9v2.5M185.5 149.9h10.2M190.6 167.7h.1M190.6 167.7v2.5" fill="none" stroke="#800040" stroke-width=".25"/>
<circle cx="185.5" cy="149.9" r=".49" fill="#f0f"/>
<circle cx="185.5" cy="149.9" r=".49" fill="none" stroke="#f0f" stroke-width=".25"/>
<path d="M94.1 58.5h.1M94.1 58.5h7.6" fill="none" stroke="#800040" stroke-width=".25"/>
<circle cx="101.7" cy="58.4" r=".49" fill="#f0f"/>
<circle cx="101.7" cy="58.4" r=".49" fill="none" stroke="#f0f" stroke-width=".25"/>
<g fill="none" stroke="#800040" stroke-width=".25">
<path d="M50.9 25.4h.1M50.9 28h.1M50.9 25.4v2.6M50.9 28h10.1M56 28h.1M40.7 58.5h.1M40.7 58.5h25.4M56 167.7h.1M56 167.7h10.1M68.7 170.2h.1M68.7 162.6v7.6M124.5 167.7h.1"/>
<path d="M124.5 167.7h5.1M132.2 170.2h.1M132.2 162.6v7.6M190.6 167.7h.1M190.6 167.7h5.1M198.2 170.2h.1M198.2 162.6v7.6"/>
</g>
<circle cx="61" cy="28" r=".49" fill="#f0f"/>
<circle cx="61" cy="28" r=".49" fill="none" stroke="#f0f" stroke-width=".25"/>
<circle cx="55.9" cy="28" r=".49" fill="#f0f"/>
<circle cx="55.9" cy="28" r=".49" fill="none" stroke="#f0f" stroke-width=".25"/>
<path d="M61 28h.1M61 28h5.1M101.7 50.8h.1M101.7 53.4h.1M101.7 50.8v5.1" fill="none" stroke="#800040" stroke-width=".25"/>
<circle cx="101.7" cy="55.9" r=".49" fill="#f0f"/>
<circle cx="101.7" cy="55.9" r=".49" fill="none" stroke="#f0f" stroke-width=".25"/>
<circle cx="101.7" cy="53.4" r=".49" fill="#f0f"/>
<circle cx="101.7" cy="53.4" r=".49" fill="none" stroke="#f0f" stroke-width=".25"/>
<path d="M50.9 40.7h.1M50.9 50.8h.1M50.9 40.7v10.1M50.9 50.8h17.8M101.7 55.9h.1M101.7 58.5h.1M101.7 55.9v15.3" fill="none" stroke="#800040" stroke-width=".25"/>
<circle cx="50.9" cy="50.8" r=".49" fill="#f0f"/>
<circle cx="50.9" cy="50.8" r=".49" fill="none" stroke="#f0f" stroke-width=".25"/>
<path d="M56 40.7h.1M56 53.4h.1M56 40.7v12.7M56 53.4h12.7" fill="none" stroke="#800040" stroke-width=".25"/>
<circle cx="55.9" cy="53.4" r=".49" fill="#f0f"/>
<circle cx="55.9" cy="53.4" r=".49" fill="none" stroke="#f0f" stroke-width=".25"/>
<path d="M61 40.7h.1M61 40.7v15.2" fill="none" stroke="#800040" stroke-width=".25"/>
<circle cx="61" cy="55.9" r=".49" fill="#f0f"/>
<circle cx="61" cy="55.9" r=".49" fill="none" stroke="#f0f" stroke-width=".25"/>
<path d="M61 55.9h.1M61 55.9h7.7M66.1 40.7h.1M66.1 40.7v17.8" fill="none" stroke="#800040" stroke-width=".25"/>
<circle cx="66.1" cy="58.4" r=".49" fill="#f0f"/>
<circle cx="66.1" cy="58.4" r=".49" fill="none" stroke="#f0f" stroke-width=".25"/>
<g fill="none" stroke="#800040" stroke-width=".25">
<path d="M66.1 58.5h.1M66.1 58.5h2.6M43.3 94h.1M43.3 94h20.3M76.3 94h.1M76.3 94h12.7M104.2 94h15.3M119.5 94h.1M119.5 94v7.6M43.3 109.3h.1M43.3 101.6h.1M43.3 109.3h20.3"/>
<path d="M43.3 101.6h20.3M76.3 109.3h.1M76.3 101.6h.1M76.3 109.3h12.7M76.3 101.6h12.7M104.2 109.3h.1M104.2 109.3h15.3M119.5 101.6h.1"/>
</g>
<circle cx="119.4" cy="94" r=".49" fill="#f0f"/>
<circle cx="119.4" cy="94" r=".49" fill="none" stroke="#f0f" stroke-width=".25"/>
<path d="M119.5 91.5h.1M119.5 91.5v2.5M104.2 101.6h15.3M119.5 101.6h.1M119.5 109.3h.1M119.5 101.6v7.7" fill="none" stroke="#800040" stroke-width=".25"/>
<circle cx="119.4" cy="101.6" r=".49" fill="#f0f"/>
<circle cx="119.4" cy="101.6" r=".49" fill="none" stroke="#f0f" stroke-width=".25"/>
<path d="M256.6 96.6h.1M256.6 96.6v5" fill="none" stroke="#800040" stroke-width=".25"/>
<circle cx="256.6" cy="35.6" r=".49" fill="#f0f"/>
<circle cx="256.6" cy="35.6" r=".49" fill="none" stroke="#f0f" stroke-width=".25"/>
<circle cx="256.6" cy="86.4" r=".49" fill="#f0f"/>
<circle cx="256.6" cy="86.4" r=".49" fill="none" stroke="#f0f" stroke-width=".25"/>
<circle cx="256.6" cy="76.2" r=".49" fill="#f0f"/>
<circle cx="256.6" cy="76.2" r=".49" fill="none" stroke="#f0f" stroke-width=".25"/>
<circle cx="256.6" cy="66.1" r=".49" fill="#f0f"/>
<circle cx="256.6" cy="66.1" r=".49" fill="none" stroke="#f0f" stroke-width=".25"/>
<circle cx="256.6" cy="55.9" r=".49" fill="#f0f"/>
<circle cx="256.6" cy="55.9" r=".49" fill="none" stroke="#f0f" stroke-width=".25"/>
<circle cx="256.6" cy="45.7" r=".49" fill="#f0f"/>
<circle cx="256.6" cy="45.7" r=".49" fill="none" stroke="#f0f" stroke-width=".25"/>
<circle cx="256.6" cy="96.5" r=".49" fill="#f0f"/>
<circle cx="256.6" cy="96.5" r=".49" fill="none" stroke="#f0f" stroke-width=".25"/>
<circle cx="45.8" cy="149.9" r=".49" fill="#f0f"/>
<circle cx="45.8" cy="149.9" r=".49" fill="none" stroke="#f0f" stroke-width=".25"/>
<circle cx="116.9" cy="149.9" r=".49" fill="#f0f"/>
<circle cx="116.9" cy="149.9" r=".49" fill="none" stroke="#f0f" stroke-width=".25"/>
<circle cx="55.9" cy="149.9" r=".49" fill="#f0f"/>
<circle cx="55.9" cy="149.9" r=".49" fill="none" stroke="#f0f" stroke-width=".25"/>
<circle cx="55.9" cy="167.7" r=".49" fill="#f0f"/>
<circle cx="55.9" cy="167.7" r=".49" fill="none" stroke="#f0f" stroke-width=".25"/>
<circle cx="124.5" cy="167.7" r=".49" fill="#f0f"/>
<circle cx="124.5" cy="167.7" r=".49" fill="none" stroke="#f0f" stroke-width=".25"/>
<circle cx="190.6" cy="167.7" r=".49" fill="#f0f"/>
<circle cx="190.6" cy="167.7" r=".49" fill="none" stroke="#f0f" stroke-width=".25"/>
<circle cx="185.5" cy="149.9" r=".49" fill="#f0f"/>
<circle cx="185.5" cy="149.9" r=".49" fill="none" stroke="#f0f" stroke-width=".25"/>
<circle cx="101.7" cy="58.4" r=".49" fill="#f0f"/>
<circle cx="101.7" cy="58.4" r=".49" fill="none" stroke="#f0f" stroke-width=".25"/>
<circle cx="61" cy="28" r=".49" fill="#f0f"/>
<circle cx="61" cy="28" r=".49" fill="none" stroke="#f0f" stroke-width=".25"/>
<circle cx="55.9" cy="28" r=".49" fill="#f0f"/>
<circle cx="55.9" cy="28" r=".49" fill="none" stroke="#f0f" stroke-width=".25"/>
<circle cx="101.7" cy="55.9" r=".49" fill="#f0f"/>
<circle cx="101.7" cy="55.9" r=".49" fill="none" stroke="#f0f" stroke-width=".25"/>
<circle cx="101.7" cy="53.4" r=".49" fill="#f0f"/>
<circle cx="101.7" cy="53.4" r=".49" fill="none" stroke="#f0f" stroke-width=".25"/>
<circle cx="50.9" cy="50.8" r=".49" fill="#f0f"/>
<circle cx="50.9" cy="50.8" r=".49" fill="none" stroke="#f0f" stroke-width=".25"/>
<circle cx="55.9" cy="53.4" r=".49" fill="#f0f"/>
<circle cx="55.9" cy="53.4" r=".49" fill="none" stroke="#f0f" stroke-width=".25"/>
<circle cx="61" cy="55.9" r=".49" fill="#f0f"/>
<circle cx="61" cy="55.9" r=".49" fill="none" stroke="#f0f" stroke-width=".25"/>
<circle cx="66.1" cy="58.4" r=".49" fill="#f0f"/>
<circle cx="66.1" cy="58.4" r=".49" fill="none" stroke="#f0f" stroke-width=".25"/>
<circle cx="119.4" cy="94" r=".49" fill="#f0f"/>
<circle cx="119.4" cy="94" r=".49" fill="none" stroke="#f0f" stroke-width=".25"/>
<circle cx="119.4" cy="101.6" r=".49" fill="#f0f"/>
<circle cx="119.4" cy="101.6" r=".49" fill="none" stroke="#f0f" stroke-width=".25"/>
<g font-size="6.1">
<text x="12.8" y="17.6">BOOT SWITCH</text>
<text x="144.9" y="17.6">ETH-LED</text>
<text x="10.2" y="88.7">USER LED</text>
<text x="12.8" y="129.4">KEY</text>
</g>
<g font-size="2.3">
<text x="45.8" y="22.4">VCC_3V3</text>
<text x="114.4" y="88.5">VCC_3V3</text>
<text x="61" y="129.1">VCC_3V3</text>
<text x="124.5" y="129.1">VCC_1V8</text>
<text x="190.6" y="129.1">VCC_1V8</text>
<text x="232.5" y="187.3">上上上上上上接上上上上上上</text>
<text x="233.3" y="190.6">https://www.rt-thread.org</text>
<text x="203.5" y="195.4">Title</text>
<text x="235" y="195.9">RT-EtherKit以以以以以以</text>
<text x="203" y="199.2">Size</text>
<text x="205.6" y="201.8">A4</text>
<text x="213.2" y="199.2">Document Number</text>
<text x="213.2" y="201.8">&lt;User Interface&gt;</text>
<text x="288.1" y="199.7">Rev</text>
<text x="288.1" y="202.8">V1.2</text>
<text x="203" y="206.8">Date:</text>
<text x="216.2" y="206.8">Monday, December 23, 2024</text>
<text x="253.8" y="206.8">Sheet</text>
<text x="266.5" y="206.8">12</text>
<text x="274.1" y="206.8">of</text>
<text x="281.8" y="206.8">12</text>
</g>
<g font-size="2.3" fill="#000080">
<text x="228.7" y="21.2">D19</text>
<text x="233.8" y="22.4">LED_GREEN</text>
<text x="200.7" y="25">R186</text>
<text x="208.4" y="25">12k</text>
<text x="53" y="33.6" transform="rotate(-90 53 33.6)">R187</text>
<text x="58.1" y="33.6" transform="rotate(-90 58.1 33.6)">R188</text>
<text x="63.2" y="33.6" transform="rotate(-90 63.2 33.6)">R189</text>
<text x="68.2" y="33.6" transform="rotate(-90 68.2 33.6)">R190</text>
<text x="200.7" y="35.1">R191</text>
<text x="208.4" y="35.1">2k</text>
<text x="228.7" y="31.3">D20</text>
<text x="233.8" y="32.6">LED_RED</text>
<text x="53" y="42" transform="rotate(-90 53 42)">10k</text>
<text x="58.1" y="42" transform="rotate(-90 58.1 42)">10k</text>
<text x="63.2" y="42" transform="rotate(-90 63.2 42)">10k</text>
<text x="68.2" y="42" transform="rotate(-90 68.2 42)">10k</text>
<text x="228.7" y="41.5">D21</text>
<text x="76.3" y="46.6">SW1</text>
<text x="200.7" y="45.3">R192</text>
<text x="208.4" y="45.3">12k</text>
<text x="233.8" y="42.8">LED_GREEN</text>
<text x="228.7" y="51.6">D22</text>
<text x="233.8" y="52.9">LED_GREEN</text>
<text x="200.7" y="55.5">R193</text>
<text x="208.4" y="55.5">12k</text>
<text x="76.3" y="64.6">SW DIP-4</text>
<text x="200.7" y="65.6">R194</text>
<text x="208.4" y="65.6">2k</text>
<text x="228.7" y="61.8">D23</text>
<text x="233.8" y="63.1">LED_RED</text>
<text x="228.7" y="72">D24</text>
<text x="200.7" y="75.8">R195</text>
<text x="208.4" y="75.8">12k</text>
<text x="233.8" y="73.2">LED_GREEN</text>
<text x="228.7" y="82.1">D25</text>
<text x="233.8" y="83.4">LED_RED</text>
<text x="200.7" y="85.9">R196</text>
<text x="208.4" y="85.9">2k</text>
<text x="63.6" y="93.6">R197</text>
<text x="71.2" y="93.6">2k</text>
<text x="228.7" y="92.3">D27</text>
<text x="233.8" y="93.6">LED_YELLOW</text>
<text x="63.6" y="101.2">R199</text>
<text x="71.2" y="101.2">10k</text>
<text x="91.5" y="98.1">D26</text>
<text x="99.1" y="98.1">LED_RED</text>
<text x="200.7" y="96.1">R198</text>
<text x="208.4" y="96.1">2k</text>
<text x="91.5" y="105.7">D28</text>
<text x="99.1" y="105.7">LED_BLUE</text>
<text x="63.6" y="108.8">R200</text>
<text x="71.2" y="108.8">12k</text>
<text x="91.5" y="113.4">D29</text>
<text x="99.1" y="113.4">LED_GREEN</text>
<text x="68.2" y="137.7" transform="rotate(-90 68.2 137.7)">R201</text>
<text x="131.7" y="137.7" transform="rotate(-90 131.7 137.7)">R202</text>
<text x="197.8" y="137.7" transform="rotate(-90 197.8 137.7)">R203</text>
<text x="68.2" y="146.1" transform="rotate(-90 68.2 146.1)">10k</text>
<text x="131.7" y="146.1" transform="rotate(-90 131.7 146.1)">10k</text>
<text x="197.8" y="146.1" transform="rotate(-90 197.8 146.1)">10k</text>
<text x="58.1" y="155.5" transform="rotate(-90 58.1 155.5)">C151</text>
<text x="70.2" y="154.5">SW2</text>
<text x="133.7" y="154.5">SW3</text>
<text x="199.7" y="154.5">SW4</text>
<text x="50.5" y="161.8" transform="rotate(-90 50.5 161.8)">D30</text>
<text x="58.1" y="161.6" transform="rotate(-90 58.1 161.6)">1nF</text>
<text x="70.2" y="157.6">SW PUSHBUTTON</text>
<text x="121.6" y="161.8" transform="rotate(-90 121.6 161.8)">D31</text>
<text x="133.7" y="157.6">SW PUSHBUTTON</text>
<text x="190.2" y="161.8" transform="rotate(-90 190.2 161.8)">D32</text>
<text x="199.7" y="157.6">SW PUSHBUTTON</text>
<text x="42.8" y="168.4" transform="rotate(-90 42.8 168.4)">PESD3V3L1BA</text>
<text x="111.4" y="171" transform="rotate(-90 111.4 171)">PESD3V3L1BA</text>
<text x="182.5" y="171" transform="rotate(-90 182.5 171)">PESD3V3L1BA</text>
</g>
<g font-size="2.3" fill="#f00">
<text x="148.7" y="26">[8]</text>
<text x="154" y="26">ETH_LED0</text>
<text x="146.6" y="36.2">[2,8]</text>
<text x="154" y="36.2">TDMAOUT2/ETH_LED1</text>
<text x="148.7" y="46.3">[8]</text>
<text x="154" y="46.3">ETH_LED2</text>
<text x="26" y="51.9">[7]</text>
<text x="31.3" y="51.9">MD0</text>
<text x="26" y="59.5">[8]</text>
<text x="26" y="54.4">[7]</text>
<text x="26" y="57">[7]</text>
<text x="31.3" y="54.4">MD1</text>
<text x="31.3" y="57">MD2</text>
<text x="31.3" y="59.5">MDD</text>
<text x="146.6" y="56.5">[2,8]</text>
<text x="154" y="56.5">TDMAOUT3/ETH_LED3</text>
<text x="148.7" y="66.6">[7]</text>
<text x="154" y="66.6">ETH_LED4</text>
<text x="148.7" y="76.8">[8]</text>
<text x="154" y="76.8">ETH_LED5</text>
<text x="148.7" y="87">[7]</text>
<text x="154" y="87">ETH_LED6</text>
<text x="11.5" y="94.6">[8]</text>
<text x="16.8" y="94.6">LED0</text>
<text x="148.7" y="97.1">[7]</text>
<text x="154" y="97.1">ETH_LED7</text>
<text x="11.5" y="102.2">[8]</text>
<text x="16.8" y="102.2">LED1</text>
<text x="11.5" y="109.8">[8]</text>
<text x="16.8" y="109.8">LED2</text>
<text x="13.8" y="151">[2,6]</text>
<text x="21.2" y="151">SW_RESET#</text>
<text x="94.6" y="151">[8]</text>
<text x="99.9" y="151">KEY1</text>
<text x="163.1" y="151">[8]</text>
<text x="168.5" y="151">KEY2</text>
</g>
<g font-size="1.8">
<text x="31.8" y="1.9">5</text>
<text x="90.1" y="1.9">4</text>
<text x="148.5" y="1.9">3</text>
<text x="206.9" y="1.9">2</text>
<text x="265.3" y="1.9">1</text>
<text x=".7" y="29.8">D</text>
<text x="295.1" y="29.8">D</text>
<text x=".7" y="80.9">C</text>
<text x="295.1" y="80.9">C</text>
<text x=".7" y="132.1">B</text>
<text x="295.1" y="132.1">B</text>
<text x=".7" y="183.3">A</text>
<text x="295.1" y="183.3">A</text>
<text x="31.8" y="209.2">5</text>
<text x="90.1" y="209.2">4</text>
<text x="148.5" y="209.2">3</text>
<text x="206.9" y="209.2">2</text>
<text x="265.3" y="209.2">1</text>
</g>
</svg>
